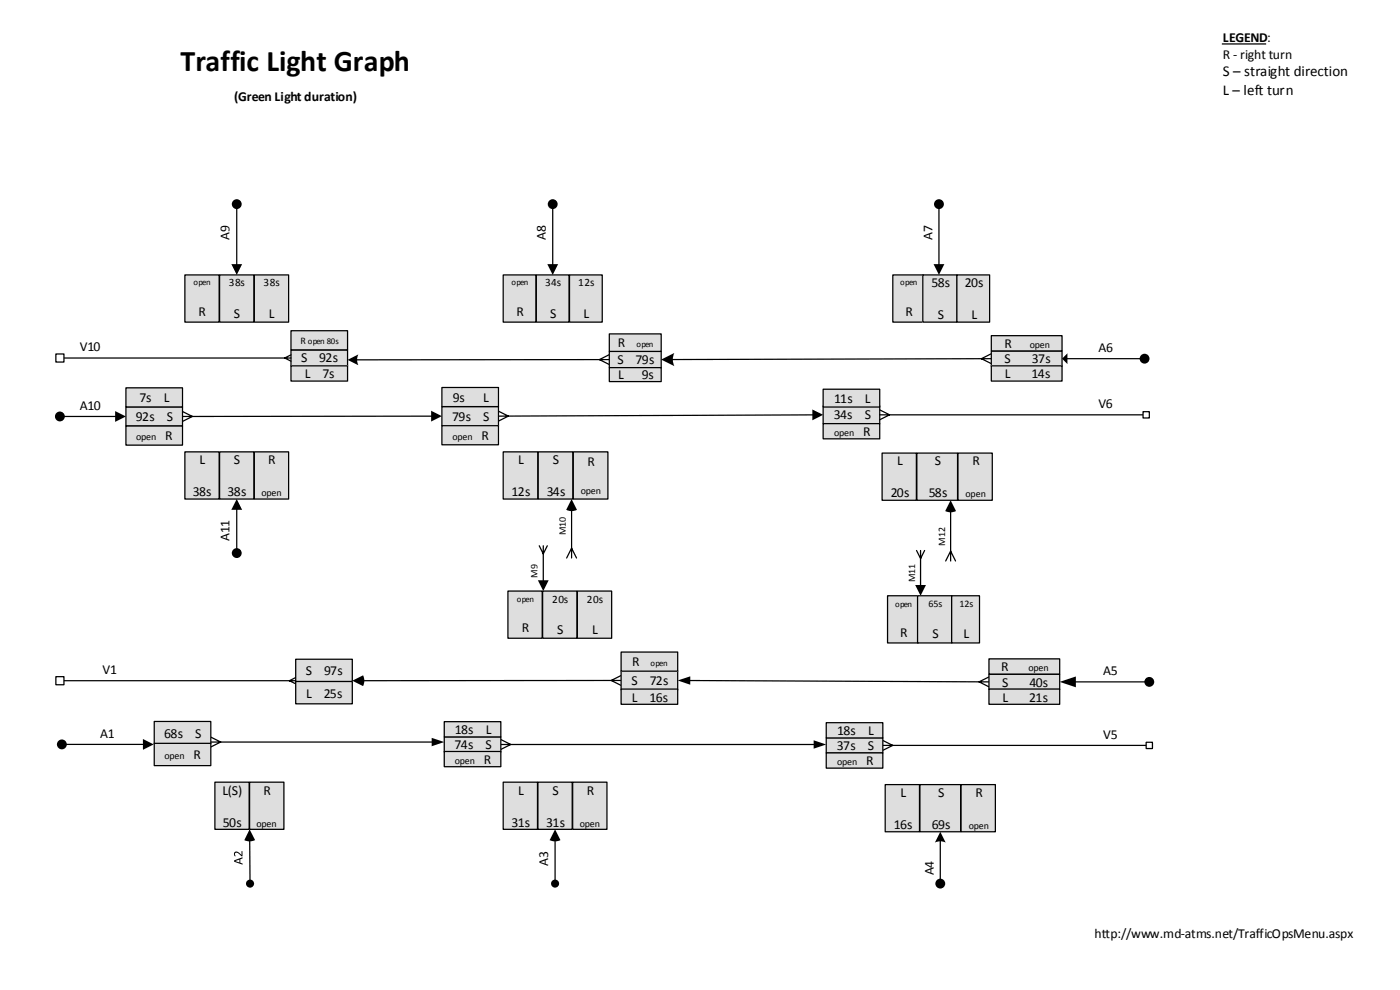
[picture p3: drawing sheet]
<svg xmlns="http://www.w3.org/2000/svg" width="297mm" height="210mm" viewBox="0 0 297 210" stroke-linecap="round" stroke-linejoin="round" font-family="sans-serif">
<path d="M13.2 157.8h17.3" fill="none" stroke="#000" stroke-width=".26"/>
<g fill="#000">
<path d="M30.3 156.6l2.3 1.2-2.3 1.1z"/>
<circle cx="13.1" cy="157.8" r="1.05"/>
</g>
<path d="M21.2 153.7h3.1v3.4h-3.1z" fill-rule="evenodd" fill="#fff"/>
<path d="M226.2 76h16.4M106.2 157.8h2.1M106.2 156.7l2.1 1.1M108.3 157.8l-2.1 1M108.4 157.8h64.2" fill="none" stroke="#000" stroke-width=".26"/>
<g fill="#000">
<path d="M226.3 74.9v2.3l-1.1-1.2zM172.5 156.9l2.7 .9-2.7 .9z"/>
<circle cx="242.7" cy="76" r="1.05"/>
</g>
<path d="M232.7 71.9h3.1v3.4h-3.1z" fill-rule="evenodd" fill="#fff"/>
<path d="M12.8 88.3h11.8" fill="none" stroke="#000" stroke-width=".26"/>
<g fill="#000">
<path d="M24.4 87.1l2.3 1.2-2.3 1.1z"/>
<circle cx="12.7" cy="88.3" r="1.05"/>
</g>
<path d="M16.9 84.2h4.5v3.4h-4.5z" fill-rule="evenodd" fill="#fff"/>
<path d="M11.8 143.4h1.8v1.7h-1.8zM13.7 144.3h47.5M61.4 144.3h1.3M61.4 144.3l1.3 .6M62.7 143.6l-1.3 .7" fill="none" stroke="#000" stroke-width=".26"/>
<path d="M21.7 140.2h3v3.4h-3z" fill-rule="evenodd" fill="#fff"/>
<g fill="none" stroke="#000" stroke-width=".26">
<path d="M127 76.2l-51.4 .1M127.1 76.2l2.1 1.1M129.2 76.2h-2.1M129.2 75.2l-2.1 1M208 76l-65.6 .2M208.1 76l2.1 1.1M210.2 75l-2.1 1M210.2 76h-2.1M38.7 87.2l2.1 1.1M40.8 88.3h-2.1M40.8 88.3l-2.1 1M91.6 88.2l-50.7 .1"/>
<path d="M105.7 87.1l2.1 1.1M107.8 88.2h-2.1M107.8 88.2l-2.1 1M172.4 87.9l-64.5 .3M228 144.5h15.6"/>
</g>
<g fill="#000">
<path d="M91.4 87.1l2.3 1.1-2.3 1.1zM172.3 86.8l2.2 1.1-2.2 1.2zM224.7 144.5l3.4-1.1v2.3z"/>
<path d="M73.7 76.3l2.3-1.2a2.57 2.57 0 0 0 0 2.3z" fill-rule="evenodd"/>
<path d="M140.2 76.2l2.8-1.4-.3 1.4 .3 1.4z" fill-rule="evenodd"/>
<circle cx="243.7" cy="144.5" r="1.05"/>
</g>
<path d="M233.7 140.4h3.1v3.4h-3.1z" fill-rule="evenodd" fill="#fff"/>
<path d="M187.2 158h2.1M187.2 156.9l2.1 1.1M189.3 158l-2.1 1M189.4 158h53.5M243 157.3h1.4v1.3h-1.4z" fill="none" stroke="#000" stroke-width=".26"/>
<path d="M233.7 153.9h3v3.4h-3z" fill-rule="evenodd" fill="#fff"/>
<path d="M194.3 116.7l.9 1.7 .9-1.7M195.2 116.7v7.6" fill="none" stroke="#000" stroke-width=".26"/>
<path d="M194.1 124h2.2l-1.1 2.3z" fill="#000"/>
<path d="M192 119.3h2.5v4h-2.5z" fill-rule="evenodd" fill="#fff"/>
<path d="M200.5 118.9l1.1-2.1 1 2.1M201.6 108.3v10.6M146.1 144.2l63.6 .3M209.7 143.5l-2.1 1 2.1 1.1" fill="none" stroke="#000" stroke-width=".26"/>
<g fill="#000">
<path d="M143.7 144.2l2.7-.9v1.8z"/>
<path d="M201.6 106l1.1 2.3a2.56 2.56 0 0 1-2.3 0z" fill-rule="evenodd"/>
</g>
<path d="M198.3 111.5h2.6v4h-2.6z" fill-rule="evenodd" fill="#fff"/>
<path d="M129.6 144.2l-52.6 .1M129.6 144.2h2.1M129.6 144.2l2.1 1.1M131.7 143.2l-2.1 1M117.7 178.2v8.9" fill="none" stroke="#000" stroke-width=".26"/>
<g fill="#000">
<path d="M74.7 144.3l2.3-1.2a2.55 2.55 0 0 1 0 2.3z" fill-rule="evenodd"/>
<path d="M117.7 175.8l1.1 2.3a2.56 2.56 0 0 1-2.2 0z" fill-rule="evenodd"/>
<circle cx="117.7" cy="187.3" r=".86"/>
</g>
<path d="M113.6 180.2h3.4v3.1h-3.4z" fill-rule="evenodd" fill="#fff"/>
<path d="M199.1 43.4v12.7" fill="none" stroke="#000" stroke-width=".26"/>
<g fill="#000">
<path d="M198 56h2.2l-1.1 2.3z"/>
<circle cx="199.1" cy="43.3" r="1.05"/>
</g>
<path d="M195 47.7h3.4v3.1h-3.4z" fill-rule="evenodd" fill="#fff"/>
<path d="M199.4 178.1v9" fill="none" stroke="#000" stroke-width=".26"/>
<g fill="#000">
<path d="M199.4 176.3l1.1 2.3a2.56 2.56 0 0 0-2.3 0z" fill-rule="evenodd"/>
<circle cx="199.4" cy="187.3" r="1.05"/>
</g>
<path d="M195.3 182.2h3.4v3.1h-3.4z" fill-rule="evenodd" fill="#fff"/>
<path d="M52.9 178.2l.1 8.9" fill="none" stroke="#000" stroke-width=".26"/>
<g fill="#000">
<path d="M52.9 175.8l1.2 2.2a2.56 2.56 0 0 1-2.3 .1z" fill-rule="evenodd"/>
<circle cx="53" cy="187.3" r=".86"/>
</g>
<path d="M48.9 180.2h3.4v3.1h-3.4z" fill-rule="evenodd" fill="#fff"/>
<g fill="#000">
<path d="M49.7 180.6l.6-.1 .9 .7v-.8h.2v1.1h-.2l-.5-.5a.43 .43 0 0 0-.5-.3 .43 .43 0 0 0-.4 .5l.2 .2-.2 .1a.66 .66 0 0 1-.1-.9z"/>
<path d="M49.7 182.3l1.7-.6v.2l-.4 .2v.8l.4 .1v.2l-1.7-.6zM49.9 182.5l.9 .3v-.6z"/>
</g>
<path d="M106.7 165.8h7.3v10h-7.3z" fill-rule="evenodd" fill="#dde2cd"/>
<path d="M44.7 157.3h2.1M44.7 156.2l2.1 1.1M46.8 157.3l-2.1 1M46.9 157.3h44.7M106.7 165.8h7.3v10h-7.3z" fill="none" stroke="#000" stroke-width=".26"/>
<path d="M91.5 156.4l2.7 .9-2.7 .9z" fill="#000"/>
<path d="M114.1 165.8h7.2v10h-7.2z" fill-rule="evenodd" fill="#dde2cd"/>
<path d="M114.1 165.8h7.2v10h-7.2z" fill="none" stroke="#000" stroke-width=".26"/>
<path d="M121.4 165.8h7.3v10h-7.3z" fill-rule="evenodd" fill="#dde2cd"/>
<path d="M121.4 165.8h7.3v10h-7.3z" fill="none" stroke="#000" stroke-width=".26"/>
<path d="M187.7 166.3h7.3v10h-7.3z" fill-rule="evenodd" fill="#dde2cd"/>
<path d="M187.7 166.3h7.3v10h-7.3z" fill="none" stroke="#000" stroke-width=".26"/>
<path d="M195.1 166.3h8.6v10h-8.6z" fill-rule="evenodd" fill="#dde2cd"/>
<path d="M195.1 166.3h8.6v10h-8.6z" fill="none" stroke="#000" stroke-width=".26"/>
<path d="M203.8 166.3h7.3v10h-7.3z" fill-rule="evenodd" fill="#dde2cd"/>
<path d="M203.8 166.3h7.3v10h-7.3z" fill="none" stroke="#000" stroke-width=".26"/>
<path d="M45.6 165.8h7.2v10h-7.2z" fill-rule="evenodd" fill="#dde2cd"/>
<path d="M45.6 165.8h7.2v10h-7.2z" fill="none" stroke="#000" stroke-width=".26"/>
<path d="M52.9 165.8h7.3v10h-7.3z" fill-rule="evenodd" fill="#dde2cd"/>
<path d="M52.9 165.8h7.3v10h-7.3z" fill="none" stroke="#000" stroke-width=".26"/>
<path d="M62.7 139.7h12v4.7h-12z" fill-rule="evenodd" fill="#dde2cd"/>
<path d="M62.7 139.7h12v4.7h-12z" fill="none" stroke="#000" stroke-width=".26"/>
<path d="M62.7 144.4h12v4.8h-12z" fill-rule="evenodd" fill="#dde2cd"/>
<path d="M62.7 144.4h12v4.8h-12z" fill="none" stroke="#000" stroke-width=".26"/>
<path d="M32.7 152.9h12v4.7h-12z" fill-rule="evenodd" fill="#dde2cd"/>
<path d="M32.7 152.9h12v4.7h-12z" fill="none" stroke="#000" stroke-width=".26"/>
<path d="M32.7 157.5h12v4.8h-12z" fill-rule="evenodd" fill="#dde2cd"/>
<path d="M32.7 157.5h12v4.8h-12z" fill="none" stroke="#000" stroke-width=".26"/>
<path d="M94.2 156.2h12v3.2h-12z" fill-rule="evenodd" fill="#dde2cd"/>
<path d="M94.2 156.2h12v3.2h-12z" fill="none" stroke="#000" stroke-width=".26"/>
<path d="M94.2 159.3h12v3.2h-12z" fill-rule="evenodd" fill="#dde2cd"/>
<path d="M94.2 159.3h12v3.2h-12z" fill="none" stroke="#000" stroke-width=".26"/>
<path d="M94.2 152.9h12v3.3h-12z" fill-rule="evenodd" fill="#dde2cd"/>
<path d="M94.2 152.9h12v3.3h-12z" fill="none" stroke="#000" stroke-width=".26"/>
<path d="M175.2 156.4h12v3.2h-12z" fill-rule="evenodd" fill="#dde2cd"/>
<path d="M175.2 156.4h12v3.2h-12z" fill="none" stroke="#000" stroke-width=".26"/>
<path d="M175.2 159.6h12v3.2h-12z" fill-rule="evenodd" fill="#dde2cd"/>
<path d="M175.2 159.6h12v3.2h-12z" fill="none" stroke="#000" stroke-width=".26"/>
<path d="M175.2 153.2h12v3.2h-12z" fill-rule="evenodd" fill="#dde2cd"/>
<path d="M175.2 153.2h12v3.2h-12z" fill="none" stroke="#000" stroke-width=".26"/>
<path d="M188.2 126.3h6.5v10h-6.5z" fill-rule="evenodd" fill="#dde2cd"/>
<path d="M188.2 126.3h6.5v10h-6.5z" fill="none" stroke="#000" stroke-width=".26"/>
<path d="M194.6 126.3h7.2v10h-7.2z" fill-rule="evenodd" fill="#dde2cd"/>
<path d="M194.6 126.3h7.2v10h-7.2z" fill="none" stroke="#000" stroke-width=".26"/>
<path d="M201.8 126.3h5.9v10h-5.9z" fill-rule="evenodd" fill="#dde2cd"/>
<path d="M201.8 126.3h5.9v10h-5.9z" fill="none" stroke="#000" stroke-width=".26"/>
<path d="M107.7 125.3h7.3v10h-7.3z" fill-rule="evenodd" fill="#dde2cd"/>
<path d="M107.7 125.3h7.3v10h-7.3z" fill="none" stroke="#000" stroke-width=".26"/>
<path d="M115.1 125.3h7.2v10h-7.2z" fill-rule="evenodd" fill="#dde2cd"/>
<path d="M115.1 125.3h7.2v10h-7.2z" fill="none" stroke="#000" stroke-width=".26"/>
<path d="M122.4 125.3h7.3v10h-7.3z" fill-rule="evenodd" fill="#dde2cd"/>
<path d="M122.4 125.3h7.3v10h-7.3z" fill="none" stroke="#000" stroke-width=".26"/>
<path d="M131.7 142.2h12v4h-12z" fill-rule="evenodd" fill="#dde2cd"/>
<path d="M131.7 142.2h12v4h-12z" fill="none" stroke="#000" stroke-width=".26"/>
<path d="M131.7 146h12v3.3h-12z" fill-rule="evenodd" fill="#dde2cd"/>
<path d="M131.7 146h12v3.3h-12z" fill="none" stroke="#000" stroke-width=".26"/>
<path d="M209.7 142.9h15v3.2h-15z" fill-rule="evenodd" fill="#dde2cd"/>
<path d="M209.7 142.9h15v3.2h-15z" fill="none" stroke="#000" stroke-width=".26"/>
<path d="M209.7 146h15v3.3h-15z" fill-rule="evenodd" fill="#dde2cd"/>
<path d="M209.7 146h15v3.3h-15z" fill="none" stroke="#000" stroke-width=".26"/>
<path d="M209.7 139.6h15v3.3h-15z" fill-rule="evenodd" fill="#dde2cd"/>
<path d="M209.7 139.6h15v3.3h-15z" fill="none" stroke="#000" stroke-width=".26"/>
<path d="M131.7 138.2h12v4h-12z" fill-rule="evenodd" fill="#dde2cd"/>
<path d="M131.7 138.2h12v4h-12z" fill="none" stroke="#000" stroke-width=".26"/>
<path d="M187 96h7.3v10h-7.3z" fill-rule="evenodd" fill="#dde2cd"/>
<path d="M187 96h7.3v10h-7.3z" fill="none" stroke="#000" stroke-width=".26"/>
<path d="M194.4 96h8.6v10h-8.6z" fill-rule="evenodd" fill="#dde2cd"/>
<path d="M194.4 96h8.6v10h-8.6z" fill="none" stroke="#000" stroke-width=".26"/>
<path d="M203.1 96h7.3v10h-7.3z" fill-rule="evenodd" fill="#dde2cd"/>
<path d="M203.1 96h7.3v10h-7.3z" fill="none" stroke="#000" stroke-width=".26"/>
<path d="M174.5 86h12v3.8h-12z" fill-rule="evenodd" fill="#dde2cd"/>
<path d="M174.5 86h12v3.8h-12z" fill="none" stroke="#000" stroke-width=".26"/>
<path d="M174.5 89.8h12v3.2h-12z" fill-rule="evenodd" fill="#dde2cd"/>
<path d="M174.5 89.8h12v3.2h-12z" fill="none" stroke="#000" stroke-width=".26"/>
<path d="M174.5 82.5h12v3.8h-12z" fill-rule="evenodd" fill="#dde2cd"/>
<path d="M174.5 82.5h12v3.8h-12z" fill="none" stroke="#000" stroke-width=".26"/>
<path d="M189.3 58.3h6.5v10h-6.5z" fill-rule="evenodd" fill="#dde2cd"/>
<path d="M189.3 58.3h6.5v10h-6.5z" fill="none" stroke="#000" stroke-width=".26"/>
<path d="M195.7 58.3h7.3v10h-7.3z" fill-rule="evenodd" fill="#dde2cd"/>
<path d="M195.7 58.3h7.3v10h-7.3z" fill="none" stroke="#000" stroke-width=".26"/>
<path d="M202.9 58.3h6.9v10h-6.9z" fill-rule="evenodd" fill="#dde2cd"/>
<path d="M202.9 58.3h6.9v10h-6.9z" fill="none" stroke="#000" stroke-width=".26"/>
<path d="M210.2 74.4h15v3.2h-15z" fill-rule="evenodd" fill="#dde2cd"/>
<path d="M210.2 74.4h15v3.2h-15z" fill="none" stroke="#000" stroke-width=".26"/>
<path d="M210.2 77.5h15v3.3h-15z" fill-rule="evenodd" fill="#dde2cd"/>
<path d="M210.2 77.5h15v3.3h-15z" fill="none" stroke="#000" stroke-width=".26"/>
<path d="M210.2 71.1h15v3.3h-15z" fill-rule="evenodd" fill="#dde2cd"/>
<path d="M210.2 71.1h15v3.3h-15z" fill="none" stroke="#000" stroke-width=".26"/>
<path d="M106.7 95.8h7.3v10h-7.3z" fill-rule="evenodd" fill="#dde2cd"/>
<path d="M106.7 95.8h7.3v10h-7.3z" fill="none" stroke="#000" stroke-width=".26"/>
<path d="M114.1 95.8h7.4v10h-7.4z" fill-rule="evenodd" fill="#dde2cd"/>
<path d="M114.1 95.8h7.4v10h-7.4z" fill="none" stroke="#000" stroke-width=".26"/>
<path d="M121.6 95.8h7.3v10h-7.3z" fill-rule="evenodd" fill="#dde2cd"/>
<path d="M121.6 95.8h7.3v10h-7.3z" fill="none" stroke="#000" stroke-width=".26"/>
<path d="M93.7 86.2h12v4h-12z" fill-rule="evenodd" fill="#dde2cd"/>
<path d="M93.7 86.2h12v4h-12z" fill="none" stroke="#000" stroke-width=".26"/>
<path d="M93.7 90.2h12v4.1h-12z" fill-rule="evenodd" fill="#dde2cd"/>
<path d="M93.7 90.2h12v4.1h-12z" fill="none" stroke="#000" stroke-width=".26"/>
<path d="M93.7 82.1h12v4.1h-12z" fill-rule="evenodd" fill="#dde2cd"/>
<path d="M93.7 82.1h12v4.1h-12z" fill="none" stroke="#000" stroke-width=".26"/>
<path d="M106.7 58.3h6.9v10h-6.9z" fill-rule="evenodd" fill="#dde2cd"/>
<path d="M106.7 58.3h6.9v10h-6.9z" fill="none" stroke="#000" stroke-width=".26"/>
<path d="M113.7 58.3h7v10h-7z" fill-rule="evenodd" fill="#dde2cd"/>
<path d="M113.7 58.3h7v10h-7z" fill="none" stroke="#000" stroke-width=".26"/>
<path d="M120.8 58.3h6.9v10h-6.9z" fill-rule="evenodd" fill="#dde2cd"/>
<path d="M120.8 58.3h6.9v10h-6.9z" fill="none" stroke="#000" stroke-width=".26"/>
<path d="M129.2 74.5h11v3.4h-11z" fill-rule="evenodd" fill="#dde2cd"/>
<path d="M129.2 74.5h11v3.4h-11z" fill="none" stroke="#000" stroke-width=".26"/>
<path d="M129.2 77.9h11v3h-11z" fill-rule="evenodd" fill="#dde2cd"/>
<path d="M129.2 77.9h11v3h-11z" fill="none" stroke="#000" stroke-width=".26"/>
<path d="M129.2 70.8h11v3.7h-11z" fill-rule="evenodd" fill="#dde2cd"/>
<path d="M129.2 70.8h11v3.7h-11z" fill="none" stroke="#000" stroke-width=".26"/>
<path d="M39.2 95.8h7.3v10h-7.3z" fill-rule="evenodd" fill="#dde2cd"/>
<path d="M39.2 95.8h7.3v10h-7.3z" fill="none" stroke="#000" stroke-width=".26"/>
<path d="M46.6 95.8h7.2v10h-7.2z" fill-rule="evenodd" fill="#dde2cd"/>
<path d="M46.6 95.8h7.2v10h-7.2z" fill="none" stroke="#000" stroke-width=".26"/>
<path d="M53.9 95.8h7.3v10h-7.3z" fill-rule="evenodd" fill="#dde2cd"/>
<path d="M53.9 95.8h7.3v10h-7.3z" fill="none" stroke="#000" stroke-width=".26"/>
<path d="M26.7 86.2h12v4.1h-12z" fill-rule="evenodd" fill="#dde2cd"/>
<path d="M26.7 86.2h12v4.1h-12z" fill="none" stroke="#000" stroke-width=".26"/>
<path d="M26.7 90.3h12v4h-12z" fill-rule="evenodd" fill="#dde2cd"/>
<path d="M26.7 90.3h12v4h-12z" fill="none" stroke="#000" stroke-width=".26"/>
<path d="M26.7 82.2h12v4h-12z" fill-rule="evenodd" fill="#dde2cd"/>
<path d="M26.7 82.2h12v4h-12z" fill="none" stroke="#000" stroke-width=".26"/>
<path d="M39.2 58.3h7.3v10h-7.3z" fill-rule="evenodd" fill="#dde2cd"/>
<path d="M39.2 58.3h7.3v10h-7.3z" fill="none" stroke="#000" stroke-width=".26"/>
<path d="M46.6 58.3h7.2v10h-7.2z" fill-rule="evenodd" fill="#dde2cd"/>
<path d="M46.6 58.3h7.2v10h-7.2z" fill="none" stroke="#000" stroke-width=".26"/>
<path d="M53.9 58.3h7.3v10h-7.3z" fill-rule="evenodd" fill="#dde2cd"/>
<path d="M53.9 58.3h7.3v10h-7.3z" fill="none" stroke="#000" stroke-width=".26"/>
<path d="M61.7 74.2h12v3.4h-12z" fill-rule="evenodd" fill="#dde2cd"/>
<path d="M61.7 74.2h12v3.4h-12z" fill="none" stroke="#000" stroke-width=".26"/>
<path d="M61.7 77.5h12v3.3h-12z" fill-rule="evenodd" fill="#dde2cd"/>
<path d="M61.7 77.5h12v3.3h-12z" fill="none" stroke="#000" stroke-width=".26"/>
<path d="M61.7 70.1h12v4h-12z" fill-rule="evenodd" fill="#dde2cd"/>
<path d="M61.7 70.1h12v4h-12zM186.5 87.9h2.1M186.5 86.9l2.1 1M188.6 87.9l-2.1 1.1M188.8 87.9h53.4M242.4 87.2h1.3v1.4h-1.3z" fill="none" stroke="#000" stroke-width=".26"/>
<path d="M232.7 83.8h3v3.4h-3z" fill-rule="evenodd" fill="#fff"/>
<path d="M50.2 107.9v9.2" fill="none" stroke="#000" stroke-width=".26"/>
<g fill="#000">
<path d="M50.2 105.8l1.1 2.3h-2.2z"/>
<circle cx="50.2" cy="117.2" r="1.05"/>
</g>
<path d="M46.1 110.1h3.4v4.5h-3.4z" fill-rule="evenodd" fill="#fff"/>
<path d="M114.3 115.7l.9 1.7 .9-1.7M115.2 115.7v7.6" fill="none" stroke="#000" stroke-width=".26"/>
<path d="M114.1 123h2.2l-1.1 2.3z" fill="#000"/>
<path d="M112 119.4h2.5v2.9h-2.5z" fill-rule="evenodd" fill="#fff"/>
<path d="M120.2 118.3l1-2.1 1 2.1M121.2 108v10.3" fill="none" stroke="#000" stroke-width=".26"/>
<path d="M121.2 105.8l1.1 2.3a2.56 2.56 0 0 1-2.2 0z" fill-rule="evenodd" fill="#000"/>
<path d="M118 109.3h2.5v4h-2.5z" fill-rule="evenodd" fill="#fff"/>
<path d="M117.2 43.4v12.7" fill="none" stroke="#000" stroke-width=".26"/>
<g fill="#000">
<path d="M116.1 56h2.2l-1.1 2.3z"/>
<circle cx="117.2" cy="43.3" r="1.05"/>
</g>
<path d="M113.1 47.7h3.4v3.1h-3.4z" fill-rule="evenodd" fill="#fff"/>
<path d="M50.2 43.4v12.7" fill="none" stroke="#000" stroke-width=".26"/>
<g fill="#000">
<path d="M49.1 56h2.2l-1.1 2.3z"/>
<circle cx="50.2" cy="43.3" r="1.05"/>
</g>
<path d="M46.1 47.7h3.4v3.1h-3.4z" fill-rule="evenodd" fill="#fff"/>
<path d="M11.8 75h1.8v1.7h-1.8zM13.7 75.9h46.5M60.4 75.9h1.3M60.4 75.9l1.3 .6M61.7 75.2l-1.3 .7" fill="none" stroke="#000" stroke-width=".26"/>
<path d="M16.9 71.8h4.5v3.4h-4.5z" fill-rule="evenodd" fill="#fff"/>
<path d="M259.1 9.3h9.4" fill="none" stroke="#000" stroke-width=".26"/>
<text font-size="6.4" x="38.3" y="14.9">Traffic Light Graph</text>
<g font-size="3.2">
<text x="259.3" y="16.1">S – straight direction</text>
<text x="259.3" y="20.2">L – left turn</text>
</g>
<g font-size="2.9">
<text x="259.3" y="9">LEGEND:</text>
<text x="259.3" y="12.4">R - right turn</text>
<text x="49.6" y="21.3">(Green Light duration)</text>
<text x="48.7" y="50.8" transform="rotate(-90 48.7 50.8)">A9</text>
<text x="115.8" y="50.8" transform="rotate(-90 115.8 50.8)">A8</text>
<text x="197.7" y="50.8" transform="rotate(-90 197.7 50.8)">A7</text>
<text x="197.5" y="60.8">58s</text>
<text x="204.6" y="60.8">20s</text>
<text x="42.1" y="66.9">R</text>
<text x="49.6" y="67.4">S</text>
<text x="57" y="67.4">L</text>
<text x="109.5" y="66.9">R</text>
<text x="116.7" y="67.4">S</text>
<text x="123.7" y="67.4">L</text>
<text x="192" y="66.9">R</text>
<text x="198.8" y="67.6">S</text>
<text x="206" y="67.6">L</text>
<text x="16.9" y="74.4">V10</text>
<text x="63.9" y="76.8">S</text>
<text x="67.7" y="76.8">92s</text>
<text x="130.9" y="77.2">S</text>
<text x="131" y="73.6">R</text>
<text x="134.8" y="77.2">79s</text>
<text x="213" y="73.7">R</text>
<text x="213" y="77">S</text>
<text x="218.8" y="77">37s</text>
<text x="232.9" y="74.6">A6</text>
<text x="64.6" y="80.1">L</text>
<text x="68.4" y="80.1">7s</text>
<text x="131" y="80.3">L</text>
<text x="136.1" y="80.3">9s</text>
<text x="213.1" y="80.1">L</text>
<text x="218.7" y="80.1">14s</text>
<text x="16.9" y="86.8">A10</text>
<text x="28.8" y="89.2">92s</text>
<text x="29.6" y="85.2">7s</text>
<text x="34.7" y="85.2">L</text>
<text x="35.4" y="89.2">S</text>
<text x="95.9" y="89.2">79s</text>
<text x="96" y="85.1">9s</text>
<text x="102.4" y="89.2">S</text>
<text x="102.5" y="85.1">L</text>
<text x="176.8" y="88.9">34s</text>
<text x="176.8" y="85.3">11s</text>
<text x="183.4" y="88.9">S</text>
<text x="183.4" y="85.3">L</text>
<text x="232.9" y="86.5">V6</text>
<text x="35" y="93.3">R</text>
<text x="102.1" y="93.2">R</text>
<text x="183" y="92.4">R</text>
<text x="42.3" y="98.3">L</text>
<text x="49.6" y="98.3">S</text>
<text x="56.9" y="98.3">R</text>
<text x="109.9" y="98.3">L</text>
<text x="117.3" y="98.3">S</text>
<text x="124.6" y="98.8">R</text>
<text x="190.3" y="98.6">L</text>
<text x="198.3" y="98.6">S</text>
<text x="206.2" y="98.6">R</text>
<text x="40.9" y="105.1">38s</text>
<text x="48.3" y="105.1">38s</text>
<text x="108.5" y="105.1">12s</text>
<text x="115.9" y="105.1">34s</text>
<text x="188.9" y="105.4">20s</text>
<text x="196.9" y="105.4">58s</text>
<text x="48.7" y="114.7" transform="rotate(-90 48.7 114.7)">A11</text>
<text x="110.7" y="134">R</text>
<text x="118.2" y="134.5">S</text>
<text x="125.6" y="134.5">L</text>
<text x="190.9" y="135">R</text>
<text x="197.7" y="135.2">S</text>
<text x="204.3" y="135.2">L</text>
<text x="21.7" y="142.9">V1</text>
<text x="64.9" y="143.1">S</text>
<text x="68.7" y="143.1">97s</text>
<text x="134" y="141.2">R</text>
<text x="212.3" y="142.3">R</text>
<text x="233.9" y="143.1">A5</text>
<text x="64.9" y="147.8">L</text>
<text x="68.7" y="147.8">25s</text>
<text x="133.9" y="145.2">S</text>
<text x="134" y="148.7">L</text>
<text x="137.7" y="148.7">16s</text>
<text x="137.8" y="145.2">72s</text>
<text x="212.5" y="145.5">S</text>
<text x="212.6" y="148.7">L</text>
<text x="218.2" y="148.7">21s</text>
<text x="218.3" y="145.5">40s</text>
<text x="96.4" y="155.6">18s</text>
<text x="103" y="155.6">L</text>
<text x="177.5" y="155.8">18s</text>
<text x="184.1" y="155.8">L</text>
<text x="21.2" y="156.4">A1</text>
<text x="34.8" y="156.3">68s</text>
<text x="41" y="161">R</text>
<text x="41.4" y="156.3">S</text>
<text x="96.4" y="158.8">74s</text>
<text x="102.6" y="161.9">R</text>
<text x="102.9" y="158.8">S</text>
<text x="177.5" y="159">37s</text>
<text x="184" y="159">S</text>
<text x="233.9" y="156.6">V5</text>
<text x="183.7" y="162.2">R</text>
<text x="47.1" y="168.4">L(S)</text>
<text x="55.8" y="168.4">R</text>
<text x="109.8" y="168.4">L</text>
<text x="117.2" y="168.4">S</text>
<text x="124.4" y="168.4">R</text>
<text x="190.9" y="169">L</text>
<text x="198.9" y="169">S</text>
<text x="206.8" y="169">R</text>
<text x="47.3" y="175.2">50s</text>
<text x="108.5" y="175.2">31s</text>
<text x="115.8" y="175.2">31s</text>
<text x="189.5" y="175.7">16s</text>
<text x="197.6" y="175.7">69s</text>
<text x="116.2" y="183.5" transform="rotate(-90 116.2 183.5)">A3</text>
<text x="198" y="185.5" transform="rotate(-90 198 185.5)">A4</text>
<text x="232.1" y="198.8">http://www.md-atms.net/TrafficOpsMenu.aspx</text>
</g>
<g font-size="2.4">
<text x="48.5" y="60.7">38s</text>
<text x="55.9" y="60.7">38s</text>
<text x="115.6" y="60.7">34s</text>
<text x="122.6" y="60.7">12s</text>
<text x="117.1" y="127.8">20s</text>
<text x="124.4" y="127.8">20s</text>
</g>
<g font-size="2.1">
<text x="63.7" y="72.8">R</text>
<text x="218.4" y="73.7">open</text>
<text x="28.9" y="93.3">open</text>
<text x="95.9" y="93.2">open</text>
<text x="176.9" y="92.4">open</text>
<text x="55.4" y="105.1">open</text>
<text x="123.1" y="104.7">open</text>
<text x="204.8" y="105.4">open</text>
<text x="120" y="113.4" transform="rotate(-90 120 113.4)">M10</text>
<text x="200.4" y="115.6" transform="rotate(-90 200.4 115.6)">M12</text>
<text x="114" y="122.4" transform="rotate(-90 114 122.4)">M9</text>
<text x="194" y="123.4" transform="rotate(-90 194 123.4)">M11</text>
<text x="196.9" y="128.7">65s</text>
<text x="203.4" y="128.7">12s</text>
<text x="218.1" y="142.3">open</text>
<text x="34.9" y="161">open</text>
<text x="96.4" y="161.9">open</text>
<text x="177.5" y="162.2">open</text>
<text x="54.4" y="175.2">open</text>
<text x="123" y="175.2">open</text>
<text x="205.4" y="175.7">open</text>
</g>
<g font-size="1.9">
<text x="41" y="60.5">open</text>
<text x="108.4" y="60.5">open</text>
<text x="190.9" y="60.5">open</text>
<text x="65.3" y="72.8">open 80s</text>
<text x="135" y="73.6">open</text>
<text x="109.6" y="127.6">open</text>
<text x="189.8" y="128.6">open</text>
<text x="138" y="141.2">open</text>
</g>
</svg>
